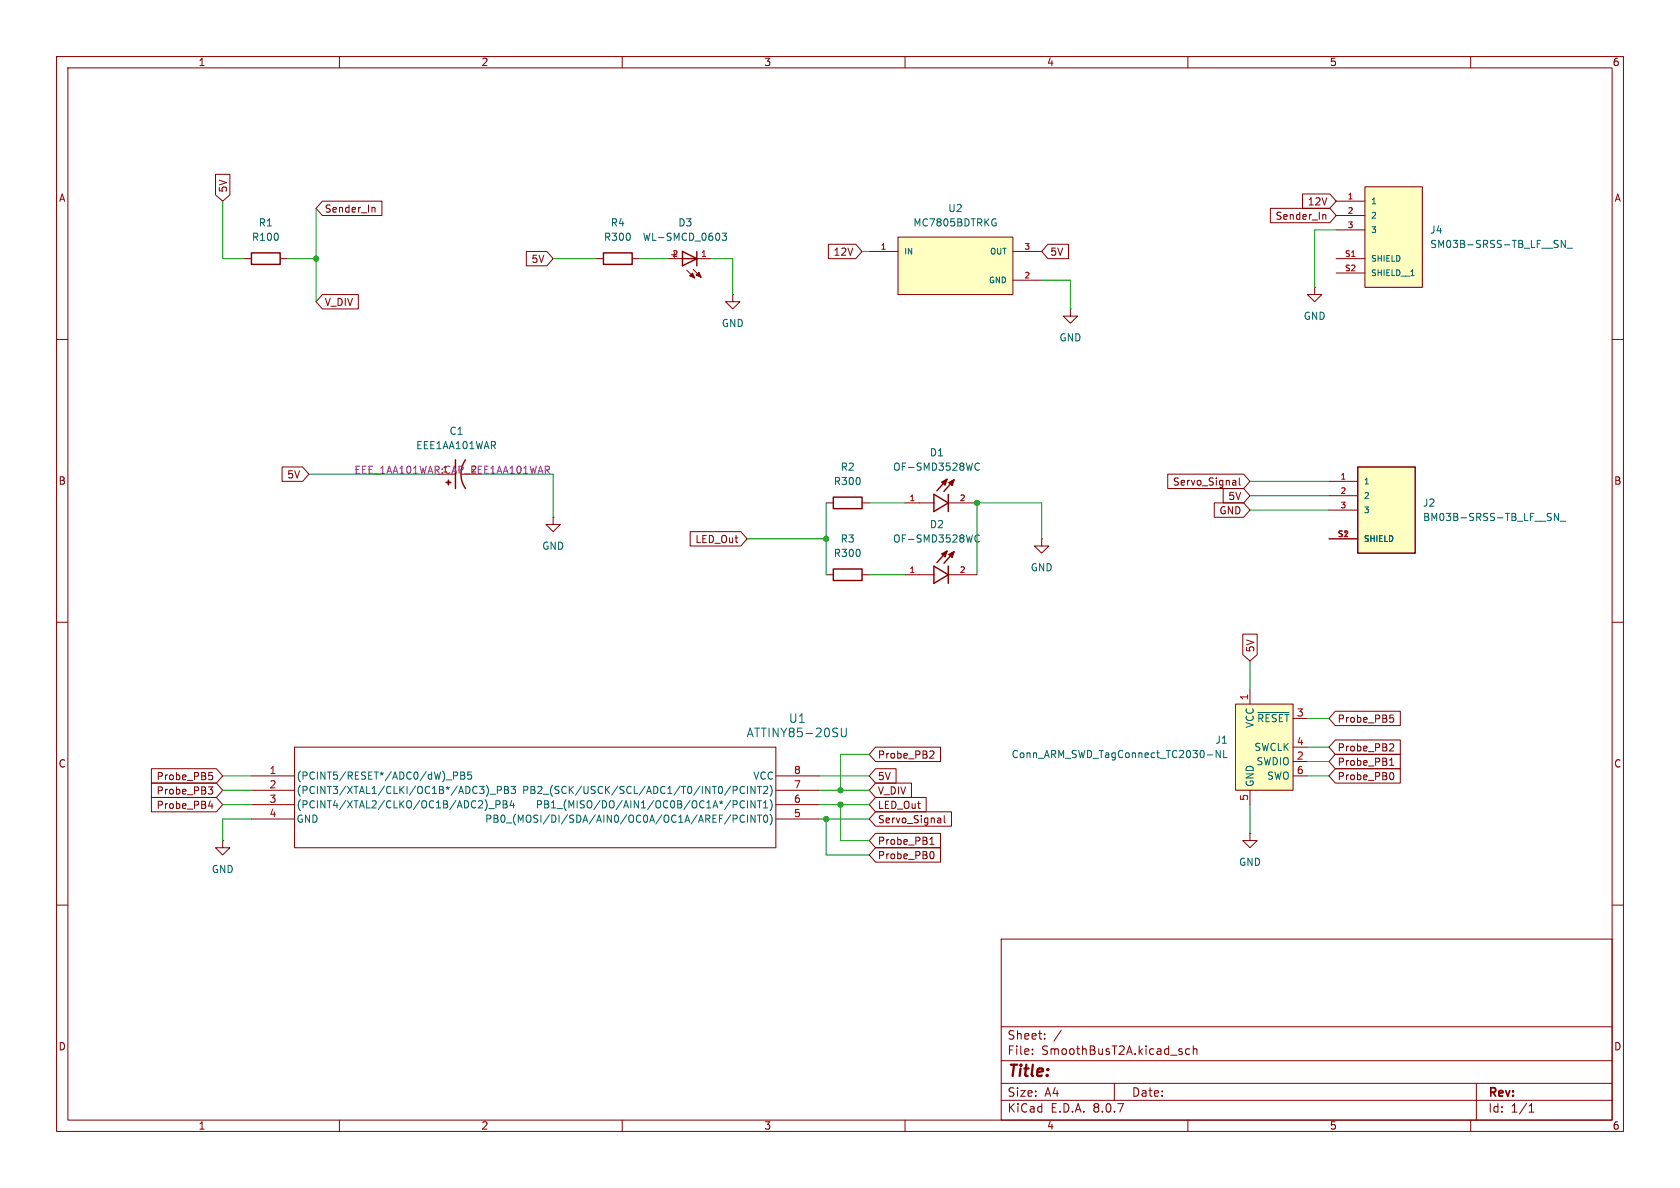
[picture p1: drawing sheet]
<svg xmlns="http://www.w3.org/2000/svg" width="297mm" height="210mm" viewBox="0 0 297 210" stroke-linecap="round" stroke-linejoin="round" font-family="sans-serif">
<g fill="none" stroke="#840000" stroke-width=".18">
<path d="M10 10h277v190h-277zM12 12h273v186h-273zM60 10v2M110 10v2M160 10v2M210 10v2M260 10v2M10 60h2M285 60h2M10 110h2M285 110h2M10 160h2"/>
<path d="M177 166h108v32h-108zM285 160h2M60 198v2M110 198v2M160 198v2M177 194.5h108M177 191.5h108M177 187.5h108M177 181.5h108M182.5 186.3v.1M182.5 185.5v.1M184.7 183.6v.1"/>
<path d="M184.7 182.8v.1M187.6 182.1l-1.3 2M197 191.5v3M210 198v2M210.3 185.5l-.4-.1-.3 .3v.4l.1 .2h.6M211 185.5l.2-.1 .3 .1 .1 .9M211 184.9v1.5M260 198v2M261 191.5v6.5M270.3 196.6h.9M270.3 195.5l.4-.4v1.5"/>
</g>
<path d="M218.4 124.5h10.2v15.2h-10.2z" fill="#ffffc2"/>
<path d="M105.4 45.7h1.3M111.8 45.7h1.2M218.4 124.5h10.2v15.2h-10.2zM221 121.9v2.6M221 139.7v2.5M228.6 134.6h2.5M228.6 127h2.5M228.6 132.1h2.5M228.6 137.2h2.5" fill="none" stroke="#840000" stroke-width=".18"/>
<path d="M213.4 133.4h1M215.7 132.7v1.2l-.7-1.2v1.2M216.3 132.7v1.2h.6M222.4 126h5.5" fill="none" stroke="#006464" stroke-width=".18"/>
<path d="M106.7 44.7h5.1v2h-5.1z" fill="none" stroke="#840000" stroke-width=".25"/>
<path d="M241.3 33h10.2v17.8h-10.2z" fill="#ffffc2"/>
<path d="M236.2 35.6h5.1M236.2 38.1h5.1M241.3 33h10.2v17.8h-10.2zM232.4 50.8v1.3h1.3l-1.3 1.2-1.3-1.2h1.3M232.4 50.8h.1M236.2 40.6h5.1M236.2 45.7h5.1M236.2 48.3h5.1M184.1 95.3v1.2h1.3l-1.3 1.3-1.2-1.3h1.2M184.1 95.3h.1M221 147.3v1.3h1.2l-1.2 1.3-1.3-1.3h1.3M221 147.3h.1" fill="none" stroke="#840000" stroke-width=".18"/>
<path d="M249.4 48.7h.6M276.7 42.5v1.3l-.7-1.3v1.3M277 43.9h1" fill="none" stroke="#006464" stroke-width=".18"/>
<path d="M240 82.6h10.2v15.2h-10.2z" fill="#ffffc2"/>
<g fill="none" stroke="#840000" stroke-width=".25">
<path d="M80.5 81.3v5.1M82.3 81.3a4.4 4.4 0 0 0 0 5.1M165.1 87.4l2.5 1.5-2.5 1.5zM166.9 85.1l-.2 .2M167 85h.1v.7M167.4 84.7l-.9 .5 .6 .5M167.4 84.7l-1.8 2.1M167.4 84.7l-.3 1M167.6 87.4v3M168.2 85.2l-.3 .2M168.2 85.1h.2l-.1 .7M168.7 84.8l-.9 .5 .5 .5"/>
<path d="M168.7 84.8l-1.8 2.1M168.7 84.8l-.4 1M240 82.6h10.2v15.2h-10.2z"/>
</g>
<g fill="none" stroke="#840000" stroke-width=".18">
<path d="M189.2 54.6v1.3h1.3l-1.3 1.3-1.2-1.3h1.2M189.2 54.6h.1M97.8 91.4v1.3h1.3l-1.3 1.3-1.3-1.3h1.3M97.8 91.4h.1M160 88.9h5.1M167.6 88.9h5.1M234.9 85.1h5.1M234.9 87.6h5.1M234.9 90.2h5.1M234.9 95.3h5.1M44.4 137.2h7.7M44.4 139.7h7.7"/>
<path d="M52.1 132.1h85.1v17.8h-85.1zM137.2 137.2h7.6M137.2 139.7h7.6M44.4 142.2h7.7M44.4 144.8h7.7M137.2 142.2h7.6M137.2 144.8h7.6"/>
</g>
<g fill="none" stroke="#006464" stroke-width=".18">
<path d="M173.1 82a.6 .6 0 0 0-.8 .4 .6 .6 0 0 0 .6 .7l.2-.1M275.5 90.7v1.3l-.7-1.3v1.3M275.8 92.1h1M80.2 137.1h.6l.1-.2-.1-.3-.6-.1v1.2M81.5 136.5h.4l.2 .2-.2 .4 .2 .1 .1 .3-.3 .2h-.4zM81.5 137.1h.4M83.3 136.5h-.6v.6l.1-.1h.5l.1 .2-.1 .4-.2 .1-.4-.1M86.2 139.1l.2 .6-.2 .8M87.9 139.7l.6-.1 .1-.2v-.3l-.7-.1v1.3M89.2 139h.4l.3 .3-.3 .3 .3 .1v.3l-.2 .3h-.5zM89.2 139.6h.4M90.3 139h.8l-.4 .5 .4 .1v.6l-.2 .1-.6-.1"/>
<path d="M129.6 139h.5l.2 .3-.1 .3-.6 .1M131.6 139.1a.6 .6 0 0 0-.8 .5 .6 .6 0 0 0 .6 .7l.2-.1M132.1 139v1.3M133.5 139v1.3l-.7-1.3v1.3M133.9 139h.7M134.3 139v1.3M135 139.1l.5-.1 .2 .4-.8 .9h.8M136.1 138.8a1.46 1.46 0 0 1 0 2M148.7 128.7v1.2l.3 .3h.5l.1-.3v-1.2M86.4 142.9h1M86.7 140.4h.9M87.7 142.2h.6l.1-.2-.1-.3-.6-.2v1.3"/>
<path d="M89 141.5h.4l.2 .3-.2 .4 .2 .1 .1 .3-.3 .2h-.4zM89 142.2h.4M90.5 141.5l-.3 .9h.7M90.8 142v.8M129.6 144.8l.6-.1 .1-.2v-.3l-.7-.1v1.3M131.6 141.7a.6 .6 0 0 0-.8 .4 .6 .6 0 0 0 .6 .7l.2-.1M131.6 144.2a.6 .6 0 0 0-.8 .4 .6 .6 0 0 0 .6 .8l.2-.2M132.1 141.5v1.3M132.1 144.1v1.3M133.5 141.5v1.3l-.7-1.3v1.3M133.5 144.1v1.3l-.7-1.3v1.3M133.9 141.5h.7"/>
<path d="M133.9 144.1h.7M134.3 141.5v1.3M134.3 144.1v1.3M135 142.8h.7M135 141.9l.4-.4v1.3M135.2 144.2l.1-.1a.68 .68 0 0 1 .4 .6 .68 .68 0 0 1-.4 .7 .84 .84 0 0 1-.1-1.2zM136.1 143.9a1.46 1.46 0 0 1 0 1.9M136.1 141.4a1.46 1.46 0 0 1 0 1.9"/>
</g>
<g fill="#840000" stroke="#840000" stroke-width=".18">
<path d="M78.8 85.2h.9v.2h-.9z"/>
<path d="M79.2 84.8h.1v.9h-.1z"/>
</g>
<path d="M96.7 83.1l.4 .6M97.1 82.5v.4" fill="none" stroke="#840084" stroke-width=".18"/>
<path d="M158.7 41.9h20.4v10.2h-20.4z" fill="#ffffc2"/>
<g fill="none" stroke="#840000" stroke-width=".18">
<path d="M38.1 30.8h2.5v3.6l-1.2 1.2-1.3-1.2zM57 35.6h10.5v2.5h-10.5l-1.1-1.3zM65.9 36.7l.4 .1v.7M224.6 36.8h10.5l1.1 1.3-1.1 1.3h-10.5zM230.3 34.3h4.8l1.1 1.3-1.1 1.2h-4.8zM234 37.9l.4 .2v.7M43.2 45.7h1.2M49.5 45.7h1.3M57 52.1h6.3v2.5h-6.3l-1.1-1.3zM93 44.4h3.7l1.1 1.3-1.1 1.3h-3.7zM118.1 45.7h2.5M121.4 47.8l1.4 1.3"/>
<path d="M122.6 47.6l1.4 1.4M123.2 45.7h2.5M129.5 52.1v1.2h1.3l-1.3 1.3-1.2-1.3h1.2M129.5 52.1h.1M146.4 43.2h4.9l1.1 1.3-1.1 1.2h-4.9zM153.7 44.5h5M158.7 41.9h20.4v10.2h-20.4zM179.1 44.5h5M179.1 49.5h5M185.3 43.2h3.6v2.5h-3.6l-1.2-1.2zM49.9 82.5h3.6l1.1 1.3-1.1 1.3h-3.6zM122 94h9l1.1 1.3-1.1 1.2h-9z"/>
<path d="M146 88.9h1.3M152.4 88.9h1.3M206.4 83.8h13.5l1.1 1.3-1.1 1.3h-13.5zM214.7 88.9h5.2l1.1 1.3-1.1 1.2h-5.2zM216.2 86.4h3.7l1.1 1.2-1.1 1.3h-3.7zM218.1 84.9h.2l.2 .2v.7M218.5 85.7l-.4 .1M218.5 85.2l-.4 .1M219.1 84.5v1.1l.2 .2M146 101.6h1.3M152.4 101.6h1.3M160 101.6h5.1"/>
<path d="M167.6 101.6h5.1M219.7 112.1h2.6v3.6l-1.3 1.1-1.3-1.1zM26.8 135.9h11.5l1.1 1.3-1.1 1.2h-11.5zM26.8 138.4h11.5l1.1 1.3-1.1 1.3h-11.5zM36.8 139.1h.8l-.4 .5 .3 .1 .1 .4-.2 .3h-.4M36.9 136.6h.6M37.1 137h.3l.2 .3-.1 .4-.4 .1M154.8 132.1h11.5v2.5h-11.5l-1.1-1.2zM154.8 138.4h6.3v2.6h-6.3l-1.1-1.3zM154.8 135.9h3.6v2.5h-3.6l-1.1-1.2zM164.6 132.8h.4l.1 .3-.8 .9h.8M236.1 125.7h11.5v2.6h-11.5l-1.2-1.3z"/>
<path d="M236.1 133.3h11.5v2.6h-11.5l-1.2-1.3zM236.1 135.9h11.5v2.5h-11.5l-1.2-1.2zM236.1 130.8h11.5v2.6h-11.5l-1.2-1.3zM245.7 135.3h.7M245.7 134.4l.3-.4v1.3M245.7 126.4h.6M245.9 131.5h.4l.1 .3-.8 1h.8M245.9 126.9h.3l.2 .2-.1 .4-.4 .2M246 136.6a.68 .68 0 0 1 .4 .6 .68 .68 0 0 1-.4 .6M26.8 141h11.5l1.1 1.2-1.1 1.3h-11.5zM36.9 142.5h.8M37.5 142.1v.8"/>
<path d="M39.4 148.6v1.3h1.2l-1.2 1.2-1.3-1.2h1.3M39.4 148.6h.1M154.8 149.9h11.5v2.5h-11.5l-1.1-1.3zM154.8 143.5h13.4v2.6h-13.4l-1.1-1.3zM154.8 141h8.9v2.5h-8.9l-1.1-1.3zM154.8 147.3h11.5v2.6h-11.5l-1.1-1.3zM164.4 149.3h.7M164.4 148.4l.4-.4v1.3M164.7 150.5a.68 .68 0 0 1 .4 .7 .68 .68 0 0 1-.4 .6M165.9 144.6h.2l.2 .2v.7M166.3 145.4l-.4 .1M166.3 144.9l-.4 .1"/>
<path d="M166.9 144.2v1.1l.2 .2"/>
</g>
<path d="M175.7 38.7h.3M175.9 39.4h.2v.4l-.2 .1M127.7 41.2h.7l-.4 .5 .4 .1v.6l-.2 .1-.5-.1M173.1 94.7a.6 .6 0 0 0-.8 .4 .6 .6 0 0 0 .6 .7l.2-.1" fill="none" stroke="#006464" stroke-width=".18"/>
<g fill="none" stroke="#840000" stroke-width=".25">
<path d="M44.4 44.7h5.1v2h-5.1zM120.6 45.7h2.6M120.6 44.5l2.6 1.2-2.6 1.3zM123.2 44.5v2.5M147.3 87.9h5.1v2h-5.1zM166.9 97.8l-.2 .2M167 97.7h.1v.7M167.4 97.4l-.9 .5 .6 .5M167.4 97.4l-1.8 2.1M167.4 97.4l-.3 1M168.2 97.9l-.3 .2M168.2 97.8h.2l-.1 .7"/>
<path d="M168.7 97.5l-.9 .5 .5 .5M168.7 97.5l-1.8 2.1M168.7 97.5l-.4 1M147.3 100.6h5.1v2h-5.1zM165.1 100.1l2.5 1.5-2.5 1.5zM167.6 100.1v3"/>
</g>
<g fill="#840000" stroke="#840000" stroke-width=".18">
<path d="M123.1 48.6l.5-.5 .4 .9z"/>
<path d="M121.9 48.8l.5-.5 .4 .8z"/>
</g>
<g fill="none" stroke="#009600" stroke-width=".18">
<path d="M39.4 35.6v10.1h3.8M55.9 36.8v16.5M50.8 45.7h5.1M97.8 45.7h7.6M113 45.7h5.1M125.7 45.7h3.8v6.4M152.4 44.5h1.3M184.1 49.5h5.1v5.1M236.2 40.6h-3.8v10.2M54.6 83.8h22.9M85.1 83.8h12.7v7.6M132.1 95.3h13.9"/>
<path d="M146 88.9v12.7M153.7 88.9h6.3M184.1 95.3v-6.4h-11.4v12.7M221 85.1h13.9M221 87.6h13.9M221 90.2h13.9M153.7 101.6h6.3M221 116.8v5.1M39.4 139.7h5M39.4 137.2h5M144.8 139.7h8.9M144.8 137.2h8.9"/>
<path d="M153.7 133.4h-5.1v6.3M231.1 127h3.8M231.1 137.2h3.8M231.1 132.1h3.8M231.1 134.6h3.8M39.4 142.2h5M44.4 144.8h-5v3.8M144.8 144.8h8.9M144.8 142.2h8.9M146 144.8v6.3h7.7M148.6 142.2v6.4h5.1M221 142.2v5.1"/>
</g>
<g fill="#009600" stroke="#009600" stroke-width=".18">
<circle cx="148.6" cy="139.7" r=".46"/>
<circle cx="146" cy="144.8" r=".46"/>
<circle cx="148.6" cy="142.2" r=".46"/>
<circle cx="146" cy="95.3" r=".46"/>
<circle cx="172.7" cy="88.9" r=".46"/>
<circle cx="55.9" cy="45.7" r=".46"/>
</g>
<text font-size="2.8" fill="#840000" x="178" y="190.9">Title:</text>
<g font-size="2.1" fill="#006464">
<text x="131.9" y="130.5">ATTINY85-20SU</text>
<text x="139.4" y="128">U1</text>
</g>
<g font-size="2.1" fill="#840000">
<text x="178" y="184">Sheet:</text>
<text x="178" y="186.7">File:</text>
<text x="184.1" y="186.7">SmoothBusT2A.kicad_sch</text>
<text x="178" y="196.9">KiCad</text>
<text x="178" y="194.1">Size:</text>
<text x="184.7" y="194.1">A4</text>
<text x="185.7" y="196.9">E.D.A.</text>
<text x="193.3" y="196.9">8.0.7</text>
<text x="200" y="194.1">Date:</text>
<text x="263" y="194.3">Rev:</text>
<text x="263" y="196.9">Id:</text>
<text x="267.1" y="196.9">1/1</text>
</g>
<g font-size="1.8" fill="#840000">
<text x="35" y="11.9">1</text>
<text x="85" y="11.9">2</text>
<text x="135" y="11.9">3</text>
<text x="185" y="11.9">4</text>
<text x="235" y="11.9">5</text>
<text x="285" y="11.9">6</text>
<text x="10.3" y="35.9">A</text>
<text x="40.3" y="34.1" transform="rotate(-90 40.3 34.1)">5V</text>
<text x="285.3" y="35.9">A</text>
<text x="57.3" y="37.8">Sender_In</text>
<text x="225.4" y="39.1">Sender_In</text>
<text x="231.1" y="36.5">12V</text>
<text x="93.9" y="46.7">5V</text>
<text x="147.3" y="45.4">12V</text>
<text x="185.6" y="45.4">5V</text>
<text x="57.3" y="54.3">V_DIV</text>
<text x="10.3" y="85.9">B</text>
<text x="50.7" y="84.8">5V</text>
<text x="207.3" y="86">Servo_Signal</text>
<text x="217" y="88.6">5V</text>
<text x="285.3" y="85.9">B</text>
<text x="215.5" y="91.1">GND</text>
<text x="122.8" y="96.2">LED_Out</text>
<text x="221.9" y="115.4" transform="rotate(-90 221.9 115.4)">5V</text>
<text x="236.4" y="128">Probe_PB5</text>
<text x="10.3" y="135.9">C</text>
<text x="155.1" y="134.3">Probe_PB2</text>
<text x="236.4" y="135.6">Probe_PB1</text>
<text x="236.4" y="133">Probe_PB2</text>
<text x="285.3" y="135.9">C</text>
<text x="27.6" y="138.1">Probe_PB5</text>
<text x="27.6" y="143.2">Probe_PB4</text>
<text x="27.6" y="140.7">Probe_PB3</text>
<text x="155.1" y="140.7">V_DIV</text>
<text x="155.1" y="143.2">LED_Out</text>
<text x="155.1" y="138.1">5V</text>
<text x="236.4" y="138.1">Probe_PB0</text>
<text x="155.1" y="145.7">Servo_Signal</text>
<text x="155.1" y="149.5">Probe_PB1</text>
<text x="155.1" y="152.1">Probe_PB0</text>
<text x="10.3" y="185.9">D</text>
<text x="285.3" y="185.9">D</text>
<text x="35" y="199.9">1</text>
<text x="85" y="199.9">2</text>
<text x="135" y="199.9">3</text>
<text x="185" y="199.9">4</text>
<text x="235" y="199.9">5</text>
<text x="285" y="199.9">6</text>
</g>
<g font-size="1.8" fill="#006464">
<text x="45.6" y="40.2">R1</text>
<text x="107.9" y="40.2">R4</text>
<text x="119.8" y="40.2">D3</text>
<text x="161.4" y="40.2">MC7805BDTRKG</text>
<text x="167.5" y="37.7">U2</text>
<text x="252.7" y="41.5">J4</text>
<text x="44.4" y="42.8">R100</text>
<text x="106.7" y="42.8">R300</text>
<text x="113.5" y="42.8">WL-SMCD_0603</text>
<text x="252.7" y="44">SM03B-SRSS-TB_LF__SN_</text>
<text x="127.5" y="58">GND</text>
<text x="230.4" y="56.7">GND</text>
<text x="187.2" y="60.6">GND</text>
<text x="79.4" y="77.1">C1</text>
<text x="73.5" y="79.6">EEE1AA101WAR</text>
<text x="148.5" y="83.4">R2</text>
<text x="157.8" y="83.4">OF-SMD3528WC</text>
<text x="164.3" y="80.9">D1</text>
<text x="147.3" y="86">R300</text>
<text x="251.5" y="89.8">J2</text>
<text x="164.3" y="93.6">D2</text>
<text x="251.5" y="92.3">BM03B-SRSS-TB_LF__SN_</text>
<text x="95.8" y="97.4">GND</text>
<text x="147.3" y="98.7">R300</text>
<text x="148.5" y="96.1">R3</text>
<text x="157.8" y="96.1">OF-SMD3528WC</text>
<text x="182.1" y="101.2">GND</text>
<text x="214.8" y="131.7">J1</text>
<text x="221.8" y="128.8" transform="rotate(-90 221.8 128.8)">VCC</text>
<text x="222.1" y="127.9">~{RESET}</text>
<text x="178.7" y="134.2">Conn_ARM_SWD_TagConnect_TC2030-NL</text>
<text x="221.7" y="132.9">SWCLK</text>
<text x="222" y="135.5">SWDIO</text>
<text x="52.3" y="138">(PCINT5/RESET*/ADC0/dW)_PB5</text>
<text x="52.3" y="140.6">(PCINT3/XTAL1/CLKI/OC1B*/ADC3)_PB3</text>
<text x="52.3" y="143.1">(PCINT4/XTAL2/CLKO/OC1B/ADC2)_PB4</text>
<text x="92.2" y="140.6">PB2_(SCK/USCK/SCL/ADC1/T0/INT0/PCINT2)</text>
<text x="94.6" y="143.1">PB1_(MISO/DO/AIN1/OC0B/OC1A*/PCINT1)</text>
<text x="133.1" y="138">VCC</text>
<text x="221.8" y="139.2" transform="rotate(-90 221.8 139.2)">GND</text>
<text x="223.9" y="138">SWO</text>
<text x="52.3" y="145.6">GND</text>
<text x="85.7" y="145.6">PB0_(MOSI/DI/SDA/AIN0/OC0A/OC1A/AREF/PCINT0)</text>
<text x="37.3" y="154.5">GND</text>
<text x="218.9" y="153.3">GND</text>
</g>
<text font-size="1.8" fill="#840084" x="62.6" y="84">EEE_1AA101WAR:CAP_EEE1AA101WAR</text>
<g font-size="1.8" fill="#a90000">
<text x="220.7" y="123.9" transform="rotate(-90 220.7 123.9)">1</text>
<text x="229.2" y="126.7">3</text>
<text x="229.2" y="131.8">4</text>
<text x="47.6" y="136.9">1</text>
<text x="140.3" y="136.9">8</text>
<text x="229.2" y="134.4">2</text>
<text x="229.2" y="136.9">6</text>
<text x="47.6" y="139.4">2</text>
<text x="47.6" y="142">3</text>
<text x="140.3" y="142">6</text>
<text x="140.3" y="139.4">7</text>
<text x="220.7" y="141.7" transform="rotate(-90 220.7 141.7)">5</text>
<text x="47.6" y="144.5">4</text>
<text x="140.3" y="144.5">5</text>
</g>
<g font-size="1.4" fill="#a90000">
<text x="238.1" y="35.3">1</text>
<text x="238.1" y="37.8">2</text>
<text x="238.1" y="40.4">3</text>
<text x="118.8" y="45.5">2</text>
<text x="123.8" y="45.5">1</text>
<text x="155.6" y="44.2">1</text>
<text x="181" y="44.2">3</text>
<text x="237.7" y="45.5">S1</text>
<text x="181" y="49.3">2</text>
<text x="237.7" y="48">S2</text>
<text x="160.7" y="88.6">1</text>
<text x="169.6" y="88.6">2</text>
<text x="236.9" y="84.8">1</text>
<text x="236.9" y="87.4">2</text>
<text x="236.9" y="89.9">3</text>
<text x="236.4" y="95">S1</text>
<text x="237.3" y="95">2</text>
<text x="160.7" y="101.3">1</text>
<text x="169.6" y="101.3">2</text>
</g>
<g font-size="1.4" fill="#006464">
<text x="242.3" y="36.3">1</text>
<text x="242.3" y="38.8">2</text>
<text x="242.3" y="41.4">3</text>
<text x="159.8" y="45.2">IN</text>
<text x="174.9" y="45.2">OUT</text>
<text x="242.3" y="46.5">SHIELD</text>
<text x="174.7" y="50.3">GND</text>
<text x="242.3" y="49">SHIELD__1</text>
<text x="241" y="85.8">1</text>
<text x="241" y="88.4">2</text>
<text x="241" y="90.9">3</text>
<text x="241" y="96">SHIELD</text>
</g>
<g font-size="1.4" fill="#840084">
<text x="78.1" y="83.6">1</text>
<text x="83.2" y="83.6">2</text>
</g>
</svg>
